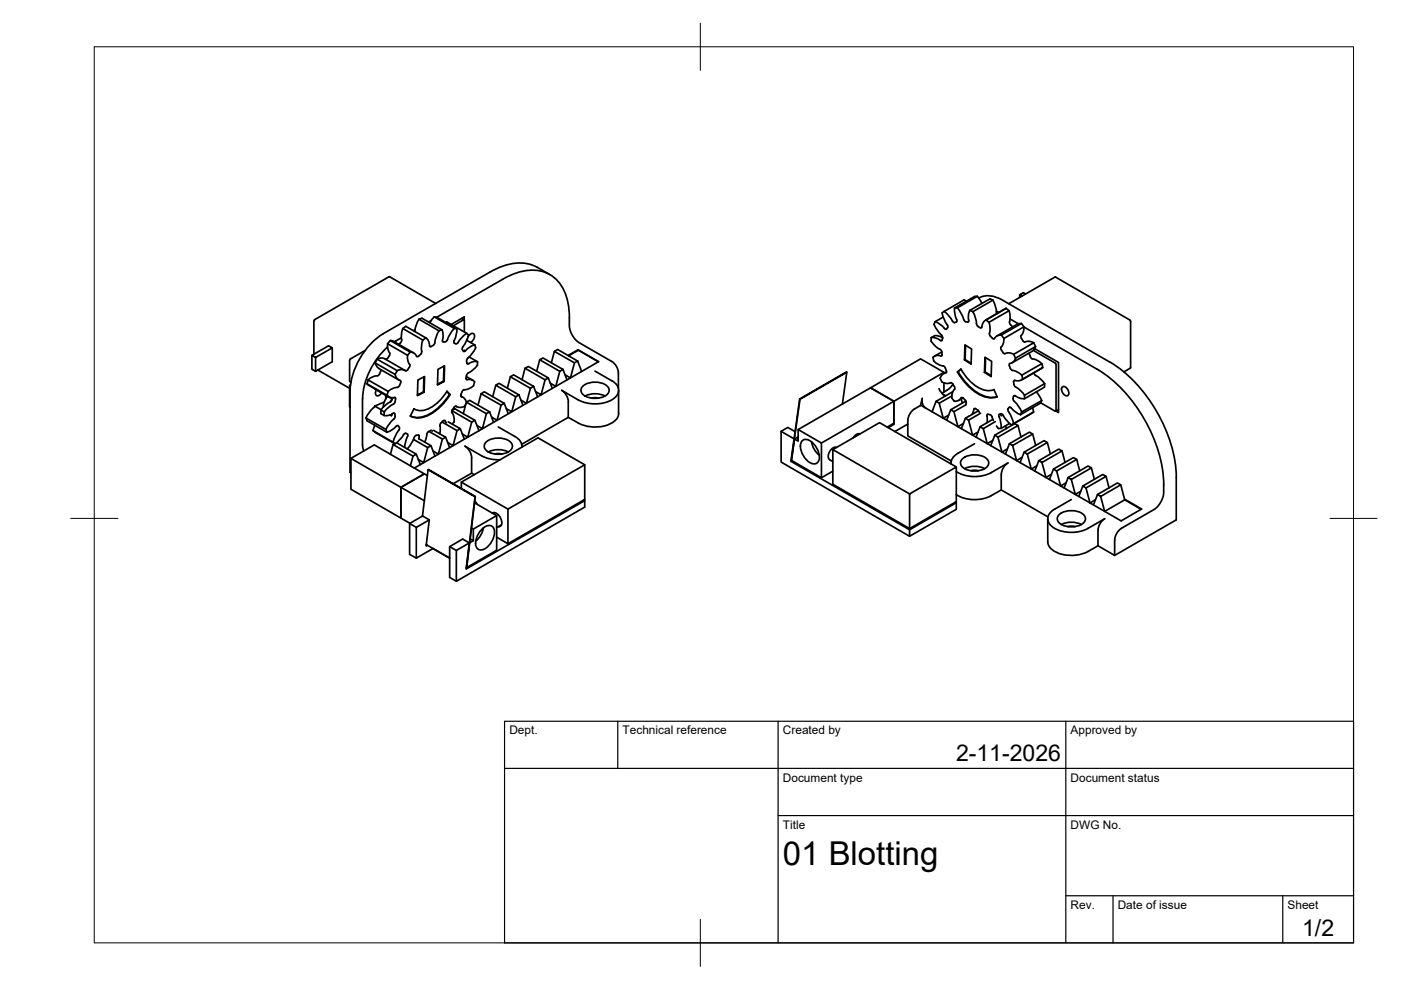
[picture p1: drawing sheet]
<svg xmlns="http://www.w3.org/2000/svg" width="297mm" height="210mm" viewBox="0 0 297 210" stroke-linecap="round" stroke-linejoin="round" font-family="sans-serif">
<!-- layer: Visible -->
<g fill="none" stroke="#000" stroke-width=".36">
<path d="M116.6 58.2a10.7 10.7 0 0 0-6.3-2.4 12.8 12.8 0 0 0-6.4 1.9l-22.6 13M66.1 75.3l3.6-2 .7 .5-3.5 2zM66.1 75.3v3l.8 .4M66.5 68.1v7M67.4 78.5l6.7 3.8M70.4 73.8v2.9l-3.5 2v-2.9M74.1 76.4v4.5l.3 .1M77.4 74.3l-3.1 1.8-.2 .3M79.9 76.2l4.3 2.4-.4 .8-4.3-2.5M80 79.7l-.8 .1-1.2 .7M80.3 78.1l4.2 2.5M80.5 79.3l-.5 .4"/>
<path d="M80.7 78.7l-.2 .6M80.7 78.4v.3M81.3 70.7a15.6 15.6 0 0 0-7.1 12.3M81.6 76.1l4.3 2.5M81.7 76.1a1.39 1.39 0 0 0-2.1 .8l.2 .7 .5 .5M82.2 73.6a15.9 15.9 0 0 0-5.3 10.9M82.7 72.2l.8 .2 4.2 2.4M82.7 72.2l4.3 2.4M82.8 72.2l-.6 .7M83.8 79.4l.5 .9 .7 .5a1.62 1.62 0 0 1-.8 1.3M84.9 72.7l-.3 .3M85.1 71.6l-1.5 .9"/>
<path d="M85.2 72.1l-.1-1.4 .3-1 4.2 2.4M85.2 72.1l-.3 .6M86 69.2l4.3 2.4M86.1 69.2l-.7 .4M86.4 75.3l-4.2-2.4 .1 1.3a1.27 1.27 0 0 1-.5 2M86.4 75.3l.1 1.3 .4 .7a1.34 1.34 0 0 1-.9 1.3 1.69 1.69 0 0 0-1.8 0M87 74.6a1.6 1.6 0 0 1 1.4 1l.4-.1M87 74.6l-.6 .7M88 70.2v.1M88 69.9l-.3 .2M88.8 67.7l-.5 1-.4 1.5M88.8 67.7l4.3 2.4"/>
<path d="M88.9 67.7l.6-.2 4.2 2.4M89.7 72.1l-.4 2a1.15 1.15 0 0 1-.5 1.4M89.7 72.1l.6-.5 .6 .9 .2 .8M89.9 79.9l-.1 3.2M91.5 67.9l-.6 .4M92.1 67.2l4.2 2.4M92.1 67.2l-1 1.2M92.1 67.2l.5 .1M92.4 64.3l-9.9-5.6-15.8 9.1-.1 .3M93.1 70.1l-.8 2a1.12 1.12 0 0 1-1.2 1.4v-.2M93.7 69.9l.2 .8v1.8l.7-.1 .3-.4M93.7 69.9l-.6 .2"/>
<path d="M94.1 77.6l-.1 3.2M94.5 68.4l.2-.2 4.2 2.5-.8 .6-1 1.3M96.1 69.1l2.3-1.3v2.6M96.3 72.2v.5M96.3 69.6l-.8 1.1-.6 1.3M96.3 69.6l.6 .1M96.9 69.7l-.1 1-.5 1.5M97.1 72.6l-.3 .3-.5-.2M97.9 67.5l.5 .3M98.4 67.9v-.7l-2.7 1.6M98.4 74.2v.1M98.9 79.8l1.3 .8"/>
<path d="M98.9 76.5l.1 .5M98.9 70.7l.4 .3-.9 2.1a.94 .94 0 0 0-.4 1M99 72.2l1.7 .9 .2 .6-.8 1.2-1.1 1.2-.1 .4M99 77l.2 .2 .2-.1M99.1 71.8v.4M99.2 71.5a.82 .82 0 0 1 1.3-.6 1.51 1.51 0 0 1-.7 1.7M99.3 79.1a1.39 1.39 0 0 0-.4 1.4h.9l.8 .5M99.5 75.7l1.7 1M100.7 73.1l-1.2 .6-1 .8-.3-.1-.2-.3M101.2 76.7v.7l-.3 .5-1.6 1.2M101.2 76.7h-1l-.8 .4M108.2 79.9l.7-.4 4.2 2.4-.6 .4z"/>
<path d="M108.2 79.9l-.6 2.4M111.3 78.1l.7-.4 4.2 2.4-.6 .4zM111.3 78.1l-.6 2.4M114.4 76.3l.7-.4 4.3 2.4-.7 .4zM114.4 76.3l-.6 2.4M117.5 74.5l.7-.4 4.3 2.5-.7 .3zM117.5 74.5l-.6 2.4M118.7 78.7l-.9 3.2-1.1-.6M119.4 78.3l.8 2.2M120.6 75.4l2-1.2 4.3 2.5M120.7 67.4l.1 2.4 .5 1.2 .5 .8 .9 .8 7.4 4.3 .8 1.2 .2 1M120.7 67.4a10.9 10.9 0 0 0-3.2-8.6 8.7 8.7 0 0 0-9.5-.3l-15.4 8.8 4.3 2.4"/>
<path d="M121.8 76.9l-.9 3.2-1.1-.6M122.5 76.6l.8 2.2M122.5 74.3l.1-.1-2.2 1.2M122.6 74.2l4.3 2.5-39.1 22.5M126.2 78.7l3.5 2a2.16 2.16 0 0 1 1.5 2 2.16 2.16 0 0 1-1.5 2.1 7.9 7.9 0 0 1-7.1 0l-3.5-2 1 1 .4 1.4M131.1 79.1v3.3M179.5 78.9l-.9 6.8M197.4 71.6l1.2 .1 .9 .6 .2-.2M199.3 74l.4 .6M199.7 74.6l-1.6 1M199.7 74.6l-.1 .9-1.2-.1-.6 .4 .1 .2a2.17 2.17 0 0 0 1.7 1.5l.4 .1M199.7 66.3l.9 2.2a.88 .88 0 0 1 .3 .9l-.3 .4-.4-.2"/>
<path d="M199.8 71.6l-.7-.3a1.56 1.56 0 0 0-1.7 .3 1.73 1.73 0 0 0 .6 1.5l1.3 1M199.9 71.6l-.1 .5M200 77.6a1.67 1.67 0 0 1 .6 1.4l-.1 .1a1.09 1.09 0 0 0-1 .8 1.09 1.09 0 0 0 .6 1.3l.8 .1 .6-.1a1.38 1.38 0 0 1 .9 1.3 1.73 1.73 0 0 0-.1 2.6h.4a1.67 1.67 0 0 0 1.2-.8 1.57 1.57 0 0 1 1 1.2M200 67.2l-1.8 1M200.1 79.2v-.3l-4.9-2.8-10.6 6.1 4.9 2.9v4.9M200.1 78.9l-10.6 6.2-4.9-2.9-15.4 8.9M200.2 66l-.5 .3M200.2 66l1.1 1.1 .6 1a.48 .48 0 0 0 .6 .3 .48 .48 0 0 0 .3-.6M200.2 69.6l-.7-.7-1.2-.7a.99 .99 0 0 0 .2 1.4l1.3 1.6v.4M200.7 78.9l-.7 .3M202.4 65.3l.1 1.4 .3 1.1M203 78.9l.7-.6z"/>
<path d="M203 65.3l.8 1.1 .5 1.3M203.1 78.8a11 11 0 0 0 6.1 5.3l1.5 .1 .7-.1M203.7 78.2a8.2 8.2 0 0 0 5.7 4.6l1.3-.2 .7 1.5a5.4 5.4 0 0 1-5.5-1.6 13.9 13.9 0 0 1-2.9-3.6M204.3 67.7l.3 .4 .6 .2M204.4 63.6l-4.2 2.4M204.4 63.6l.4 .3M204.5 76.3l.1-.1 1.3 .8M204.6 73.1l1.4 .9-.1 3.2-1.4-.9zM204.7 73.2l-.1 3M205.6 65.8l-.3 1.2 .1 1.1-.2 .2M205.6 65.8l.7 .3M206.3 66.1l.7 2a1.14 1.14 0 0 0 1.1 1.4l.3-.9 .7-.8"/>
<path d="M206.6 62.9l-4.2 2.4M207.2 62.8l-4.3 2.5h-.5M207.2 62.8l1 1.5M207.2 62.8h-.6M207.5 63.2a4.7 4.7 0 0 1 5.1 .5l22.6 13M208.7 78.9h.2l1.2 .8M208.8 75.7l1.4 .9-.1 3.2-1.4-.9zM209 75.8l-.1 3.1M209.7 68.3l.2 1v1a1.27 1.27 0 0 0 .8 1.6l.1-.1a1.44 1.44 0 0 1 1.5-.8M209.9 63.4l-4.3 2.4M209.9 63.4l.6 .2M210.5 63.6l.5 1 .3 1.6"/>
<path d="M210.5 63.6l-4.3 2.5M211.3 66.2l.1 .3M211.3 66l.5 .2M212.2 73.6a1.39 1.39 0 0 0 .9 1.4M212.3 73.6l.4-.6 .1-1.2 4.3-2.5 15.5 9M212.3 71l.5 .8M213.3 65.4l-4.3 2.5M213.9 64.4l9.8-5.7 15.8 9.1 .2 .3M213.9 65.9l-4.2 2.4M213.9 65.9l-.6-.5-4.2 2.4 .6 .5M213.9 65.9l.3 1-.1 .9a1.3 1.3 0 0 0 .6 1.5M214.1 67.6l1.8 1.1"/>
<path d="M214.2 78.1a.76 .76 0 0 0 .9 .5l.7 .4 .8 .6M215.3 75.9l-.6 .9-.6 .3a.87 .87 0 0 0 .1 1M216.2 62.5v.6M216.5 71.2l.1 .5M216.5 71.1a1.75 1.75 0 0 0 .1-2.5l-1 .2-4.2 2.4M216.5 68.6l-4.2 2.4M216.6 71.7l.4 .7 .3 .2M216.6 79.6l.2 .8-.2 .2-.7 .2-.7-.1M217.4 72.5l1-.1 .8 .3M217.5 62.3l-.5-.2-.8 .4 .5 .3M218.2 74.8l.1 .3M218.3 75.1l.3 .8 .3 .2"/>
<path d="M218.9 76.1l1.2 .4 .8 .6M219.1 74.3l4.7 2.8 .1 10M219.2 72.7l-4.3 2.4M219.2 72.7l.1 .2a1.01 1.01 0 0 1-.5 1.5l-4.2 2.5M219.2 79l.4 .6M219.4 73.9l5 2.9v10.7l-.5-.3M219.5 73.5l-4.2 2.4a1.5 1.5 0 0 0-2.2-.9M219.6 79.6l.8 .5 1.1 1.3M220.8 78.1l-4.2 2.5M220.9 77.1l-4.3 2.5M220.9 77.1l.2 .8M221.1 77.9l-4.3 2.5"/>
<path d="M221.1 77.9l-.3 .2M232.6 78.3a31.2 31.2 0 0 1 14.1 24.5l-.1 2.4-.4 1-.6 1.1-.9 .7-7 4M235.3 76.7a31.3 31.3 0 0 1 14.1 24.5v9l-13.1 7.6M239.6 78.1l-1.3 .8M239.7 77.9v.1M239.7 68.1v9.8M74.1 81.7v4.5M74.1 86.2l.1 .1M74.2 86.3v.1M74.2 83v17.1l.2 .1M74.3 81.6l-.2 .1 .2 .1M74.4 97.2l5-2.9 10.6 6.2"/>
<path d="M76.9 84.5v9.8l.2 1.3M77.8 81.4l4.2 2.4M77.8 81.4l4.6 2.8M78 80.6l4.3 2.4M78.1 80.5l-.3 .9M79.1 91.3l4.2 2.4M79.1 91.3l.4 .4 4.2 2.4M79.5 90.2l-.4 1.1M79.5 86.1l-1.2 1.3-.7 1.2M79.6 82.5l3.5 2.1v.1M79.8 82.6a.78 .78 0 0 0 .3 1.3l.8-.6M80.8 86.9l.6 .4"/>
<path d="M80.8 86.9v.8l.6 .4h1l.9-.5M81.5 85.2l-2 .9M81.8 83.8v.8M81.8 91.1l-4.2-2.5 .2 .6 4.2 2.4M81.8 91.1l.2 .5 1.2-.5 1-.9h.1l.3 .3a.54 .54 0 0 1-.1 .7l-.7 1.2-.4 1.3M82.1 83.8l.8 .5h.9v.8M82.2 84l-.8 1.4-.1 .9M82.7 85.3l-1.2 .8-.7 .8-1.3-.8M82.9 87.9l.2 .1M83.1 87.8l-.1 .3-.3-.1M83.1 87.8h.1M83.1 84.7l-.4 .6"/>
<path d="M83.3 94.2l-.5 2.1M83.3 87.6h.4l.1 .6M83.4 93.7l.3 .4M83.4 84.4h.1M83.8 94.1l.7-.6 1.1-1.3a.46 .46 0 0 1 .6-.3 .46 .46 0 0 1 .2 .6l-.4 1-.2 1.4M83.8 85.2a.96 .96 0 0 1-.8 .7l-1.5 1.4-.1 .8M83.8 88.2l-.1 .5-1.1 1.1-.8 1.2M84.1 93.9l4.2 2.4-.7 .4-4.3-2.5 .4-.1M84.3 82.1a2.1 2.1 0 0 0-2.2 1.7M87.6 96.7l-.6 2.1M88.3 96.3l.8 2.2M88.8 93l2.6 1.5-.7 .4-3-1.8"/>
<path d="M88.9 92.6l-.1 .5M88.9 92.6l-.1-.3-.1-.1-.8 .3a5.6 5.6 0 0 1-1.6 2.6M89.9 83.2l.1-3.4-1.4 .8-.1 3.3 1.4-.7-.1-.1-1.3 .6M90.7 94.9l-.9 3.2-1.1-.7M90.8 99.6l10 5.7zM90.8 99.6l-1.2 9.8M90.9 91.5l-.3 .4-.5 1.8M91.3 91.3l-.4 .2M91.3 91.3l.3 .1M91.4 94.5l.8 2.2M91.9 91.2l2.6 1.5-.7 .4-2.8-1.6M93.8 93.1l-.9 3.2-1.1-.7"/>
<path d="M94.2 80.9l.1-3.4-1.4 .8-.1 3.3 1.4-.7-.2-.1-1.2 .7M94.4 89.2l.3 .5M94.4 89.2l-.1-.1a1.44 1.44 0 0 0-.9 2l-.2 .9M94.5 92.7l.8 2.2M94.7 83l.7 .7-.6-.7a7.5 7.5 0 0 1-5.8 4.1l-1.2-.4M95 89.4l2.6 1.5-.7 .4-3.2-1.8M95.3 83.6a10.2 10.2 0 0 1-6.2 4.9l-1.4-.1-.7-.2M95.4 83.7a10 10 0 0 1-6.3 4.9h-.7l-1.4-.4 .8-1.5 .1 .1M95.8 87l.7-.3 4.2 2.4-.7 .4-4.2-2.4M96.6 86.1l.2 .1M96.9 91.3l-.8 3.2-1.2-.7M97.6 90.9l.8 2.2"/>
<path d="M97.7 84l.4 .2M98 83l-.3 .8 .1 .3a1.15 1.15 0 0 1 1 1 1.15 1.15 0 0 1-.7 1.2l-.7 .1-.7-.2a1.33 1.33 0 0 0-.9 1.3 1.84 1.84 0 0 1 .1 2.4M98.5 82.6l-.5 .4M98.8 85.6l-.6 2.1M98.9 85.3l.7-.4 4.2 2.4-.7 .4zM98.9 85.3h.1M100 97.1v3.2l-3.9 2.3M100 97l-.4-1.3-1-1.1 4.5 2.5 1.7 .3 1.2 .1M100 89.5l-.8 3.2-1.2-.7M100.6 81v.2a1.1 1.1 0 0 1-1 1.1l-1.1 .3M100.7 89.1l.9 2.2M102 83.5l.7-.4 4.2 2.4-.7 .4z"/>
<path d="M102 83.5l-.7 2.4M103 93.7a4.3 4.3 0 0 1 5.3 0 1.22 1.22 0 0 1-.5 2.1 4.4 4.4 0 0 1-4.8-.4 1.13 1.13 0 0 1 0-1.7zM103.1 87.7l-.8 3.2-1.2-.7M103.5 95.8a4.7 4.7 0 0 1 4.3 0M103.8 87.3l.8 2.2M104.9 96.3l.8-.1 .7 .1M105.1 81.7l.7-.4 4.2 2.4-.7 .4zM105.1 81.7l-.6 2.4M105.6 90.5l3.6 2.1a2.39 2.39 0 0 1 1.4 2.2M106.2 85.9l-.8 3.2-1.2-.7M106.9 85.5l.9 2.2M109.3 84.1l-.8 3.2-1.1-.7"/>
<path d="M110 83.7l.9 2.2M110.6 94.6v.2M112.5 82.3l-.9 3.2-1.1-.6M113.1 81.9l.9 2.2M115.6 80.5l-.9 3.2-1.1-.6M116.2 80.1l.9 2.2M120.5 85.2v3.3l-9.9 5.7M123.6 81.9a4.3 4.3 0 0 1 5.2 0 1.22 1.22 0 0 1-.5 2.1 4.4 4.4 0 0 1-4.7-.4 1.13 1.13 0 0 1 0-1.7zM124 98.5l-16.3 9.4v7.4l16.3-9.4v-7.4l-9.9-5.7-16.3 9.4v1.4M124 84a4.7 4.7 0 0 1 4.3 0M125.4 84.4l.8-.1 .7 .1M131.1 82.8v4.9"/>
<path d="M131.2 87.7a2.99 2.99 0 0 1-2.4 2.4 8 8 0 0 1-6.2-.4l-2.1-1.2M165.6 91.5l1.4-.9 1.6 .9M167.7 97.6v.2M167.9 97.7l-.2 .1 25.1 14.5 10-5.7-.3-.1M168.4 93l-2.8-1.5v6.5l27.2 15.7M169.2 92.6l-.8 .5-.6 4.5 6.4 3.7v-7.4l-5-2.8v2.4l-.8-.4M169.5 84.6l10-5.7zM169.5 84.6l-1.7 13 1.8-12.9M170 93.6a1.71 1.71 0 0 1 2.6 .6l.4 .5a3.2 3.2 0 0 1 .5 3.2 1.71 1.71 0 0 1-2.7-.6l-.3-.5a3.2 3.2 0 0 1-.5-3.2zM172.1 93.7l.5 1.5 1.1 1.3M175.9 97.5l.7 .4M176.6 95.3l9.9-5.7 16.3 9.4"/>
<path d="M176.6 99.9l-2.4 1.4M177.4 94.9a1.74 1.74 0 0 0-1.5 2.6M182.3 92a1.24 1.24 0 0 0-1.4 .8M188.1 90.5l1.4-.8v-4.6l-15.3 8.8M189.3 89.8l.2 .2-1.2 .7M192.5 89.9l-2.8 1.6M195.5 84.5l-.3 1.5M195.5 84.5a1.94 1.94 0 0 0 .8 2M198.5 85.1l-.9 2.2M199.1 82.4l.4 .7 .9 .9M199.1 85.5l.9 3.2 1.1-.7M199.9 83.6l.6 .3"/>
<path d="M200.1 81.2v1.9M201.6 86.9l-.9 2.2M201.7 97.7l-9.2-5.3v-3.3l.4-1.3a4.3 4.3 0 0 1 2.3-1.9l42.5 24.5 4.3-2.5-3.6-2.1M202 83.1l-3.5 2 .6 .4 2.7-1.5M202 81.5l-.9 1-1.4 .9M202.2 87.3l.9 3.2 1.2-.7M202.8 100a7.7 7.7 0 0 0 7.4 .2l3.5-2-.7 .6-.7 1.3v3.8l9.9 5.7M203.8 84.6l.2 .9M204 97.3a4.3 4.3 0 0 1 5.2 0 1.22 1.22 0 0 1-.4 2.1 4.4 4.4 0 0 1-4.8-.4 1.13 1.13 0 0 1 0-1.7zM204.2 84.4l-.9 .5M204.5 99.4a4.7 4.7 0 0 1 4.3 0M204.7 88.7l-.9 2.2"/>
<path d="M204.8 85l-3.2 1.9 .6 .4 2.6-1.5M204.8 85.5v.3M205.4 89.1l.8 3.2 1.2-.7M205.5 88.2h.1M205.9 99.8l.7-.1 .8 .1M206.6 94.1l-3.5 2a2.39 2.39 0 0 0-1.5 2.3v-.2M207.3 86.9l-.8-.3-.4 1.2M207.3 86.9l.3 .5M207.5 87.1l-2.8 1.6 .7 .4 2.5-1.5M207.8 90.5l-.9 2.2M208.5 90.9l.8 3.2 1.2-.7M210.3 88.4l.3 .8"/>
<path d="M210.4 88.4l-.3-.4-.8-.2v1.8M210.5 88.9l-2.7 1.6 .7 .4 2.5-1.5M210.9 92.3l4.2-2.5 .7 .4-4.2 2.5zM210.9 92.3l-.8 2.2M211.6 92.7l.8 3.2 1.2-.7M211.9 87.8h.1a.44 .44 0 0 1 .7 .3l.6 .9 1.2 1.1M211.9 87.8l-.1 .3 .3 1.3 .1 1.4M213.2 90.3l.2 .6M213.8 87.3l.7 1.2 .4 1.3M213.9 86.4l-.2 .4 .1 .5M214 86.4h.2l1 .9 1.2 .6M214 94.1l4.2-2.5 .7 .4-4.2 2.5z"/>
<path d="M214 94.1l-.8 2.2M214 89.8l-1.9 1a.6 .6 0 0 1-.8-.5M214.7 94.5l.8 3.2 1.2-.7M214.8 84.5a1.04 1.04 0 0 0 .6 .9l1.2 2-.2 .5M214.9 89.8l-.4 .3M214.9 81l.1 .5M215 81.5a1.03 1.03 0 0 0 .7 .8l1.5 1.5M215.2 80.7h-.2l-.1 .3M215.3 83.9l1.2 .6h.7M215.3 83.9h-.3l-.2 .6M215.8 90.2l.7 2.5M217.1 95.9l4.3-2.5 .7 .4-4.3 2.5z"/>
<path d="M217.1 95.9l-.8 2.2M217.2 83.8v.7M217.8 96.3l.9 3.2 1.1-.7M218.9 86.5l.2 .9M218.9 92l.7 2.4M219.1 87.4l-4.2 2.4M219.1 87.4l-4.6 2.7M219.7 83.1l1.2 1.8M220.2 97.7l4.3-2.5 .7 .4-4.3 2.5zM220.2 97.7l-.8 2.2M220.6 85.4l3.1 1.8M220.9 84.9l-4.3 2.5"/>
<path d="M220.9 84.9l-.3 .6-4.2 2.4M220.9 98.1l.9 3.1 1.1-.6M221.4 82.1l-4.2 2.5M221.5 82.1v-.7l-4.3 2.4M222.1 93.8l.6 2.4M223.4 99.5l4.2-2.5 .7 .4-4.3 2.5zM223.4 99.5l-.9 2.2M223.9 87.1l-.2 .1M224 99.9l.9 3.1 1.1-.6M224.4 86.8l-.6 .4M225.2 95.6l.6 2.4M225.3 82a1.24 1.24 0 0 1 1.1 1.9 1.24 1.24 0 0 1-1.1-1.9z"/>
<path d="M228.3 97.4l.6 2.4M231.4 99.2l.6 2.4M85 109.8l1.9 1.1M86.8 111l1.5 .8M89.6 109.4l1.4 .8-.6 5.3M89.6 109.4l-2.8 1.6v6.5l1.5 .8M90 100.5l-5 2.8v6.5M90 100.5l.6 .4M90 106.2l-15.6-9v6.5l10.6 6.1M90.4 115.5v.2l.2-.1M91 110.2l-2.7 1.6v6.5l3.5-2 3.5 2-4.9-2.8M95.3 115.9l1.5 .8"/>
<path d="M97.8 102.2l9.9 5.7M99.6 115.1l.8-.5v-2.4l4.9-2.9v7.4l-6.3 3.6M99.7 114.3l.7 .3M100 112l.4 .2M100 100.3l.5 .3M100.6 106.6l4.7 2.7M100.7 106.3l.5 .6M100.7 105.3l-1.7 15M100.8 105.3l-1.8 15M102 112.4a1.71 1.71 0 0 1 2.6-.6 3.7 3.7 0 0 1-2.8 4.8 1.71 1.71 0 0 1-.8-2.6zM102.5 111.9l-.6 1.6-1 1.2M104.4 108.8a1.59 1.59 0 0 1 1.9 1.3 .94 .94 0 0 1-.7 1.6"/>
<path d="M104.8 108.7l-.3 .2M105.3 113.9l2.4 1.4M106.3 111.3l-1 .6M123.8 106l.2 .1-25.1 14.5v-.2M124 106.1v1.4l-27.2 15.7v-6.5l2.7-1.6M192.8 104.7v7.4l10-5.7v-7.4l-10 5.7-16.2-9.4v7.4l16.2 9.4M202.8 106.6v1.4l-10 5.7v-1.4M212.3 103.9a10.1 10.1 0 0 1-4.5 2 7.4 7.4 0 0 1-5-1M222.1 110v4.9a2.99 2.99 0 0 0 2.4 2.4 8 8 0 0 0 6.2-.4l2.1-1.2M223.6 107.9a2.16 2.16 0 0 0-1.5 2.1 2.16 2.16 0 0 0 1.5 2 7.8 7.8 0 0 0 7.1 0l3.5-2-1 1-.4 1.4M224.5 109.1a4.3 4.3 0 0 1 5.3 0 1.22 1.22 0 0 1-.5 2.1 4.4 4.4 0 0 1-4.8-.4 1.13 1.13 0 0 1 0-1.7zM225 111.2a4.7 4.7 0 0 1 4.3 0"/>
<path d="M226.4 111.7l.8-.2 .7 .2M226.5 101.3l4.2-2.5 .7 .4-4.3 2.5zM226.5 101.3l-.9 2.2M227.1 105.9l-3.5 2.1M227.1 101.7l.9 3.1 1.1-.6M229.6 103.1l4.2-2.5 .7 .4-4.2 2.5zM229.6 103.1l-.9 2.2M230.3 103.5l.8 3.1 1.1-.6M232.7 104.9l4.2-2.5 .7 .4-4.2 2.5zM232.7 104.9l-.9 2.2M233.4 105.3l.8 3.1 4.3-2.4M234.5 101l.6 2.4"/>
<path d="M237.6 102.8l.9 3.2M237.8 112l-.8 .7-.6 1.3-.1 3.8-3.5-2.1v-3.2M238.5 106l3.4 2M98.9 120.4l.6-5.3-1.4-.8-2.8 1.6v6.5l1.5 .8M98.9 120.4h.1"/>
</g>
<circle cx="212.2" cy="88.1" r=".18" fill="#000"/>
<!-- layer: BORDER -->
<path d="M20 9.9h267v190h-267zM148.5 4.9v10M15 109.9h10M282 109.9h10M148.5 194.9v10" fill="none" stroke="#000" stroke-width=".21"/>
<!-- layer: TITLEBLOCK -->
<path d="M107 152.9h180v47h-180zM131 152.9v10M165 152.9v47M226 152.9v47M107 162.9h180M165 172.9h122M226 189.9h61M236 189.9v10M272 189.9v10" fill="none" stroke="#000" stroke-width=".25"/>
<text font-size="7" x="166" y="183.4">01 Blotting</text>
<g font-size="4.9">
<text x="202.7" y="161.4">2-11-2026</text>
<text x="276.1" y="198.6">1/2</text>
</g>
<g font-size="2.5">
<text x="108" y="155.7">Dept.</text>
<text x="132" y="155.7">Technical reference</text>
<text x="166" y="155.7">Created by</text>
<text x="227" y="155.7">Approved by</text>
<text x="166" y="165.7">Document type</text>
<text x="227" y="165.7">Document status</text>
<text x="166" y="175.7">Title</text>
<text x="227" y="175.7">DWG No.</text>
<text x="227" y="192.7">Rev.</text>
<text x="237" y="192.7">Date of issue</text>
<text x="273" y="192.7">Sheet</text>
</g>
</svg>
